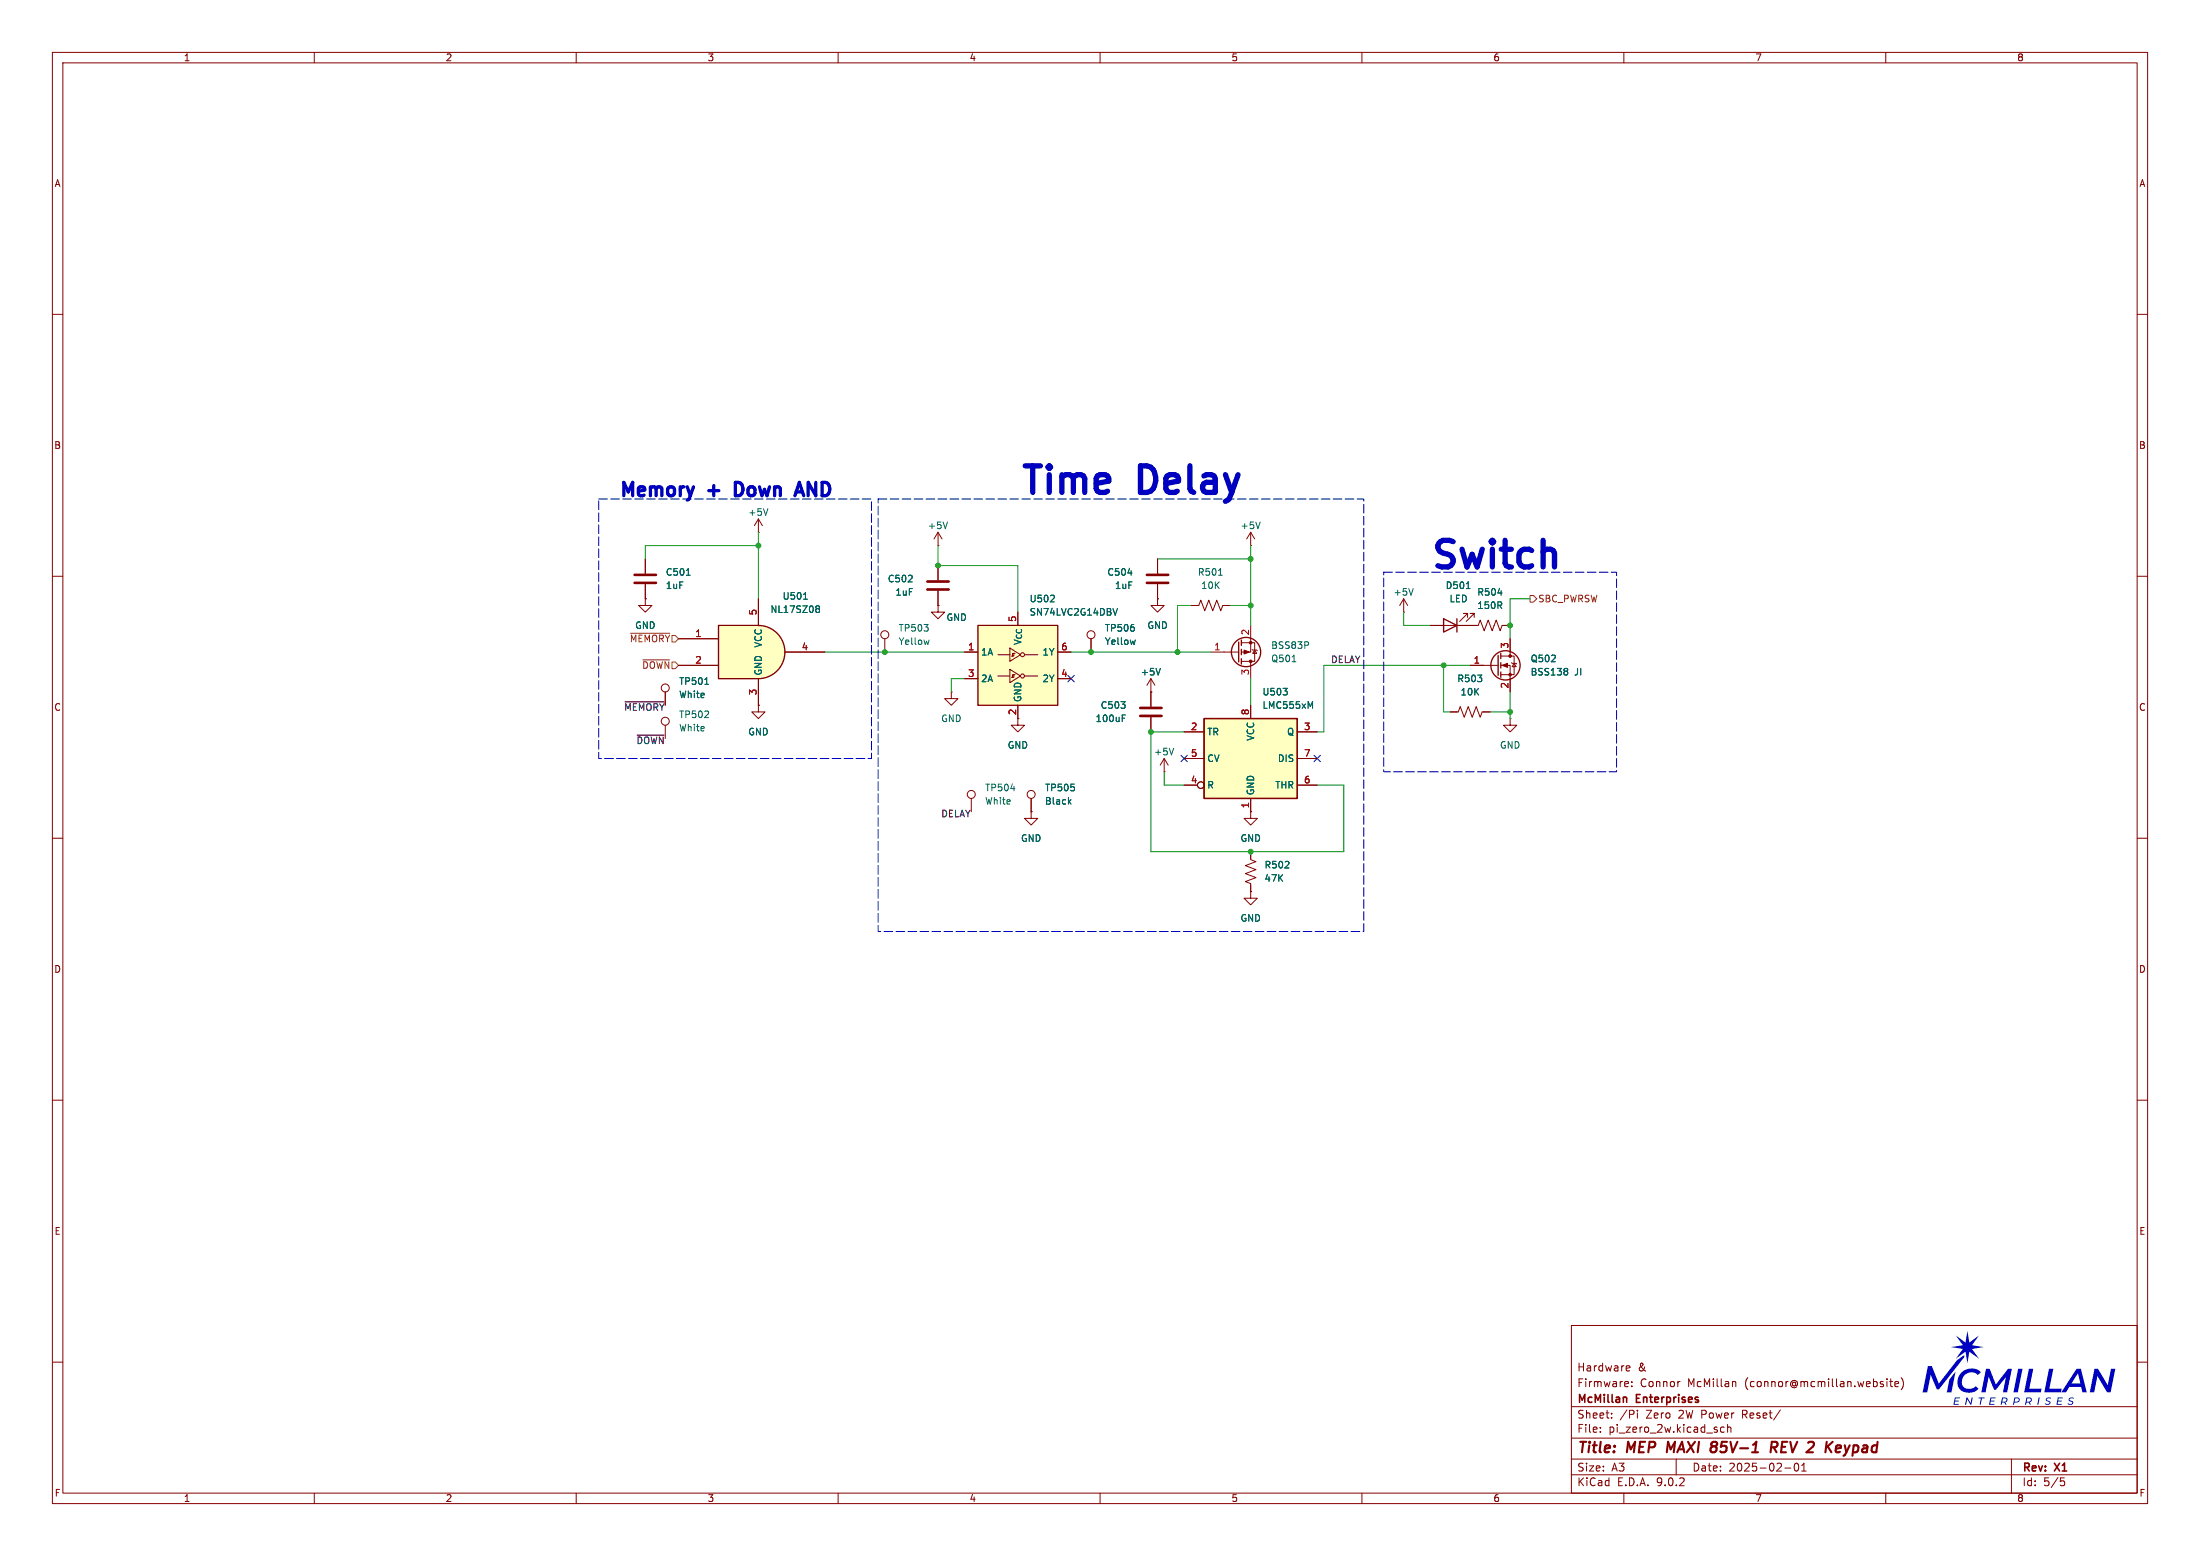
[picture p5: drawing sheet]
<svg xmlns="http://www.w3.org/2000/svg" width="420mm" height="297mm" viewBox="0 0 420 297" stroke-linecap="round" stroke-linejoin="round" font-family="sans-serif">
<g fill="none" stroke="#840000" stroke-width=".19">
<path d="M10 10h400v277h-400zM12 12h396v273h-396zM60 10v2M110 10v2M160 10v2M210 10v2M260 10v2M310 10v2M360 10v2M10 60h2M408 60h2M144.8 99.1l-.8 1.2"/>
<path d="M144.8 99.1l.7 1.2M144.8 99.1v2.5M10 110h2M123.2 114.3v1.3h1.3l-1.3 1.2-1.3-1.2h1.3M123.2 114.3h.1M123.2 106.7v2.8M123.2 111.5v2.8M144.8 101.6h.1M221 114.3v1.3h1.2l-1.2 1.2-1.3-1.2h1.3M221 114.3h.1M221 106.7v2.8M221 111.5v2.8"/>
<path d="M268 116.8h.1M268 114.3l-.8 1.3M268 114.3l.7 1.3M268 114.3v2.5M273 119.4h9.2l.4-1 .7 2 .8-2 .8 2 .7-2 .8 2 .4-1h1.5M280.2 117.9v-.8h-.8h.8l-1.6 1.5M281.4 117.9v-.8h-.7h.7l-1.5 1.5M408 110h2M127 138.4v2.6M208.3 121.9v2.6M219.7 132.1v2.8M219.7 136.9v2.8"/>
<path d="M276.9 135.9h1.5l.4-1 .7 2 .8-2 .8 2 .7-2 .8 2 .4-1h1.5M280.7 127h5.3M286.5 125.2h2.6v3.6h-2.6M286.5 127h1.8v5.1M288.3 137.2v1.2h1.3l-1.3 1.3-1.3-1.3h1.3M288.3 137.2h.1M288.3 121.9v3.3M288.5 126.5l1.1 .2M289.1 126.6l.3 .7h-.7zM10 160h2M185.4 152.4v2.5M196.8 154.9v1.3h1.3l-1.3 1.3-1.2-1.3h1.2"/>
<path d="M196.8 154.9h.1M196.8 152.4v2.5M222.2 147.3h.1M222.2 144.8l-.7 1.3M222.2 144.8l.8 1.3M222.2 144.8v2.5M238.8 154.9v1.3h1.2l-1.2 1.3-1.3-1.3h1.3M238.8 154.9h.1M408 160h2M238.8 162.6v1.5l1 .4-2.1 .7 2.1 .8-2.1 .8 2.1 .7-2.1 .8 1.1 .4v1.5M238.8 170.2v1.3h1.2l-1.2 1.2-1.3-1.2h1.3M238.8 170.2h.1"/>
<path d="M10 210h2M408 210h2M300 253h108v32h-108zM10 260h2M300 278.5h108M300 274.5h108M300 268.5h108M305.5 273.2v.2M305.5 272.5v.1M307.7 270.5v.2M307.7 269.8v.1M310.7 260.7l.4 .1 .1 .2-.8 .2"/>
<path d="M310.8 263.8l.1 .2-.7 .2M311.1 261.6l-.4 .1M311.5 264.5v.2M311.5 263.8v.1M312.6 269.7v1M320 278.5v3M320.6 263.7h.1M329.2 272.5l-.5-.1-.3 .3 .2 .6h.6M329.8 272.5l.2-.1 .4 .1v.9M329.8 271.9v1.5M330.9 263.7h.3l.2 .2v.8M339.9 269.1l-1.3 1.9"/>
<path d="M342.7 279.4l.2-.1a.8 .8 0 0 1 .5 .7 .8 .8 0 0 1-.5 .8l-.2-.2-.2-.4zM343.9 279.7l.5-.4v1.5M360.2 263.2v.1M360.2 263.7v1M360.7 263.7h.6M360.9 263.2v1.3l.4 .2M361.7 264.2l.7-.2v-.2l-.5-.1-.2 .2 .1 .7h.6M362.9 263a1.72 1.72 0 0 1 0 2.3M384 278.5v6.5M408 260h2M60 285v2M110 285v2"/>
<path d="M160 285v2M210 285v2M260 285v2M300 281.5h108M310 285v2M340.7 280.2h1.2M343.9 280.8h.9M360 285v2M393.4 282.1h.7M393.5 282.7h.4l.3 .2-.2 .6-.5 .1"/>
<circle cx="127" cy="137.7" r=".76"/>
<circle cx="208.3" cy="121.2" r=".76"/>
<circle cx="185.4" cy="151.6" r=".76"/>
<circle cx="196.8" cy="151.6" r=".76"/>
</g>
<path d="M318.4 275.2l-.2 2M327 276.1h.4M327.1 275.2h.4M327.4 276.1l.2 .1M327.5 277l-.3 .2M327.6 276l-.2 .1M338.1 276.3h.8a.55 .55 0 0 0 .4-.5 .55 .55 0 0 0-.3-.6h-.7l-.3 2M338.6 276.3l.5 .9M350.8 275.9l.6 .1v.3l-.9 .2M351.3 277.1l-.6 .1" fill="none" stroke="#840000" stroke-width=".4"/>
<path d="M310.3 266.7l.2 .2v.8" fill="none" stroke="#840000" stroke-width=".3"/>
<path d="M121.2 109.7h4M121.2 111.3h4M218.9 109.7h4.1M218.9 111.3h4.1M217.7 135.1h4M217.7 136.7h4" fill="none" stroke="#840000" stroke-width=".51"/>
<g fill="none" stroke="#006464" stroke-width=".19">
<path d="M146.6 97.1l-.4 1.3M131 109.8h.8M215.3 109.4h.8M269.8 112.3l-.4 1.3M286 113.2h.7M214.2 137.1h.5M214.2 136.5h.6M216.7 122.2l-.2 .8M299 127.6l.3 .2-.3 .3 .3 .3v.2l-.3 .2M193 150.5h.8M204.1 153l.4 .5M204.5 152.6l-.5 .5"/>
<path d="M224.1 142.8l-.5 1.3"/>
</g>
<g fill="none" stroke="#840000" stroke-width=".25">
<path d="M275.6 118.1l2.5 1.3-2.5 1.3zM278.1 118.1v2.6M286 125.1v3.8M286.5 124.7v1M286.5 126.5v1M286.5 128.3v1"/>
<circle cx="287.4" cy="127" r="2.79"/>
</g>
<g fill="#840000" stroke="#840000" stroke-width=".19">
<path d="M286.8 127l1-.4v.8z"/>
<circle cx="288.3" cy="125.2" r=".25"/>
<circle cx="288.3" cy="128.8" r=".25"/>
</g>
<path d="M229.9 137.2h17.7v15.2h-17.7z" fill="#ffffc2"/>
<path d="M229.9 137.2h17.7v15.2h-17.7z" fill="none" stroke="#840000" stroke-width=".25"/>
<g fill="none" stroke="#840000" stroke-width=".19">
<path d="M194.3 137.2v1.2h1.3l-1.3 1.3-1.3-1.3h1.3M226.1 139.7h3.8M238.8 134.6v2.6M247.6 139.7h3.9M226.1 144.8h3.8M226.1 149.9h2.5M238.8 152.4v2.5M247.6 144.8h3.9M247.6 149.9h3.9"/>
<circle cx="229.2" cy="149.9" r=".63"/>
</g>
<path d="M244.9 131.4h.8l-.4 .5M245.7 132v.5M250.1 134.8l.5-.9v1.3" fill="none" stroke="#006464" stroke-width=".19"/>
<path d="M186.7 119.4h15.2v15.2h-15.2z" fill="#ffffc2"/>
<g fill="none" stroke="#840000" stroke-width=".25">
<path d="M186.7 119.4h15.2v15.2h-15.2zM236.5 122.6v3.8M237 122.2v1M237 124v1M237 125.7v1"/>
<circle cx="237.9" cy="124.5" r="2.79"/>
</g>
<g fill="none" stroke="#840000" stroke-width=".19">
<path d="M227.3 115.6h1.6l.3-1 .8 2 .8-2 .7 2 .8-2 .7 2 .4-1h1.5M238.8 104.1h.1M238.8 119.4v5.1h-1.8M238.8 101.6l-.8 1.3M238.8 101.6l.7 1.3M238.8 101.6v2.5M181.6 132.1v1.3h1.3l-1.3 1.2-1.3-1.2h1.3M181.6 132.1h.1M184.1 124.5h2.6M184.1 129.5h2.6M190.5 125h2.3M190.5 129h2.3"/>
<path d="M192.8 123.7l2 1.3-2 1.2zM192.8 127.8l2 1.2-2 1.3zM193 125.2h.5v-.5h-.2v.5M193 129.3h.5v-.5h-.2v.5M193.5 124.7h.3M193.5 128.8h.3M194.3 134.6v2.6M195.6 125h2.5M195.6 129h2.5M201.9 124.5h2.6M201.9 129.5h2.6M219.7 132.1h.1"/>
<path d="M219.7 129.5l-.8 1.3M219.7 129.5l.8 1.3M219.7 129.5v2.6M231.1 124.5h5.4M237 122.7h2.5v3.5h-2.5M238.8 126.2v3.3M239 124l1 .2M239.5 124.1l.4 .6h-.8z"/>
<circle cx="195.2" cy="125" r=".38"/>
<circle cx="195.2" cy="129" r=".38"/>
</g>
<path d="M240.6 99.6l-.4 1.3M200.5 114.9h.8M201.2 113.7v.5M212.5 116.1l.4 1.3 .4-1.3M232.6 109.8h.7M221.5 127.6l-.4 1.2M246.7 126.3h.7M249.8 122.6v.4" fill="none" stroke="#006464" stroke-width=".19"/>
<g fill="#840000" stroke="#840000" stroke-width=".19">
<path d="M237.5 124.1l1 .4-1 .3z"/>
<circle cx="238.8" cy="126.2" r=".25"/>
<circle cx="238.8" cy="122.7" r=".25"/>
</g>
<path d="M144.8 119.4a5.1 5.1 0 0 1 5 5.1 5.1 5.1 0 0 1-5 5z" fill="#ffffc2" stroke="#ffffc2" stroke-width=".19"/>
<path d="M137.2 119.4h7.6v10.1h-7.6z" fill="#ffffc2"/>
<path d="M137.2 119.4h7.6a5.1 5.1 0 0 1 5 5.1 5.1 5.1 0 0 1-5 5h-7.6z" fill="none" stroke="#840000" stroke-width=".25"/>
<g fill="none" stroke="#840000" stroke-width=".19">
<path d="M144.8 114.3v5.1M179.1 104.1h.1M179.1 115.6v1.2h1.2l-1.2 1.3-1.3-1.3h1.3M179.1 115.6h.1M179.1 101.6l-.8 1.3M179.1 101.6l.7 1.3M179.1 101.6v2.5M179.1 108v2.7M179.1 112.8v2.8M127 132.1v2.5M129.5 121.9h7.7M129.5 127h7.7"/>
<path d="M144.8 134.6v1.3h1.2l-1.2 1.3-1.3-1.3h1.3M144.8 134.6h.1M144.8 129.5v5.1M149.9 124.5h7.6M168.9 121.9v2.6"/>
<circle cx="127" cy="131.3" r=".76"/>
<circle cx="168.9" cy="121.2" r=".76"/>
</g>
<path d="M180.9 99.6l-.4 1.3M153.4 114.4h.7M156 115.6h.2l.3 .3-.3 .3M156 116.2h.2M156.2 116.2l.3 .2v.3l-.2 .2h-.3M134.5 130.6h.8M177.4 122.2l-.3 .8" fill="none" stroke="#006464" stroke-width=".19"/>
<path d="M177 111h4.1M177 112.5h4.1" fill="none" stroke="#840000" stroke-width=".51"/>
<path d="M292.1 113.7h.6l.7 .6-.7 .6h-.6zM120.4 120.9h7.5M122.7 126h5.2" fill="none" stroke="#725600" stroke-width=".19"/>
<path d="M119.3 134h7.5M121.6 140.3h5.2" fill="none" stroke="#0f0f0f" stroke-width=".19"/>
<g fill="none" stroke="#009600" stroke-width=".19">
<path d="M144.8 101.6v12.7M144.8 104.1h-21.6v2.6M179.1 104.1v3.9h15.2v8.8M221 106.7h17.8M227.3 115.6h-2.5v8.9M234.9 115.6h3.9M238.8 104.1v15.3M268 116.8v2.6h5M292.1 114.3h-3.8v7.6M157.5 124.5h26.6M184.1 129.5h-2.5v2.6M204.5 124.5h26.6"/>
<path d="M226.1 139.7h-6.4v22.9h36.8v-12.7h-5M238.8 129.5v5.1M275.6 127v8.9h1.3M280.7 127h-28v12.7h-1.2M284.5 135.9h3.8M288.3 132.1v5.1M222.2 147.3v2.6h3.9"/>
</g>
<path d="M203.9 128.9l1.2 1.2M205.1 128.9l-1.2 1.2M225.5 144.2l1.2 1.2M226.7 144.2l-1.2 1.2M250.9 144.2l1.2 1.2M252.1 144.2l-1.2 1.2" fill="none" stroke="#000084" stroke-width=".19"/>
<path d="M141 92.1h-.6v2.5h.6M151.7 94.6l.9-2.5 .8 2.5M152 93.9h1.2" fill="none" stroke="#0000c2" stroke-width=".63"/>
<path d="M114.3 95.3h52.1v49.5h-52.1zM167.6 95.3h92.7v82.5h-92.7zM264.2 109.2h44.4v38.1h-44.4z" fill="none" stroke="#0000c2" stroke-width=".19" stroke-dasharray="1.7 .6"/>
<g fill="#0000c2">
<path d="M372.7 260.7l-2.6 3.4z"/>
<path d="M373.4 254.9l1.8 1.4 .4-2.3 .3 2.3 1.9-1.4-1.3 1.9 2.2 .3-2.2 .4 1.3 1.8-1.9-1.3-.3 2.3-.4-2.3-1.8 1.3 1.3-1.8-2.2-.4 2.2-.3z"/>
<path d="M373.3 261.8l-.8 4h-.9l.5-2.5z"/>
<path d="M368 260.7h.8l1.3 3.4 3.5-4.5 1.4-.9v.3l-4.8 6.2h-.5l-1.1-2.8-.7 3.4h-.9z"/>
<path d="M373.2 266.7h1l-.1 .2h-.8v.4h.7l-.1 .2h-.7l-.1 .5h.9l-.1 .1h-1z"/>
<path d="M375.4 266.7h.2l.6 1.1 .2-1.1h.2l-.3 1.4h-.1l-.7-1-.2 1h-.2z"/>
<path d="M385.3 261.3h.8l-.9 4.5h-.8z"/>
<path d="M387.3 261.3h.9l-.8 3.8h2.3l-.1 .7h-3.2z"/>
<path d="M386.9 266.7l.6 .1 .3 .1v.5l-.3 .3 .2 .4h-.2l-.2-.4h-.4l-.1 .4h-.2l.1-.6h.7l.3-.2-.1-.3-.6-.1-.1 .6h-.2z"/>
<path d="M389.2 266.7h.2l-.3 1.4h-.2z"/>
<path d="M390.7 266.9l.4-.2 .5 .1-.1 .2-.5-.1-.3 .2 .1 .2 .6 .3v.3l-.2 .2h-.5l-.4-.1 .1-.2 .5 .2 .3-.2v-.2l-.6-.3z"/>
<path d="M374.4 262a2.63 2.63 0 0 1 3.8 0l-.6 .5-.5-.4a1.77 1.77 0 0 0-2.2 .5 1.77 1.77 0 0 0 .1 2.3l.9 .2a1.71 1.71 0 0 0 1.3-.5l.5 .5a2.28 2.28 0 0 1-2.4 .7 2.28 2.28 0 0 1-1.6-1.9 2.68 2.68 0 0 1 .7-1.9z"/>
<path d="M379.1 261.3h.7l1.2 3 2.3-3h.8l-.9 4.5h-.8l.6-3-2 2.5h-.3l-1.1-2.5-.6 3h-.8z"/>
<path d="M377.7 266.7h1.2l-.1 .2h-.4l-.3 1.2h-.2l.3-1.2h-.5z"/>
<path d="M380 266.7h1l-.1 .2h-.8v.4h.7l-.1 .2h-.7l-.1 .5h.9l-.1 .1h-1z"/>
<path d="M382.2 266.7l.7 .1 .3 .1v.5l-.4 .3 .3 .4h-.2l-.3-.4h-.4l-.1 .4h-.2l.2-.6h.7l.2-.2-.1-.3-.5-.1-.1 .6h-.2z"/>
<path d="M384.6 266.7l.8 .1 .2 .5-.3 .4h-.7l-.1 .4h-.2l.1-.6h.7l.3-.2-.1-.3-.6-.1-.1 .6h-.2z"/>
<path d="M391.2 261.3h.8l-.8 3.8h2.4l-.2 .7h-3.1z"/>
<path d="M396.4 261.3h.9l1.1 4.5h-.9l-.2-1.1h-2.3l-.6 1.1h-.9l1.1-1.7h2.5l-.4-2-1.2 2h-.9z"/>
<path d="M399.8 261.3h.7l1.9 3.1 .6-3.1h.8l-.9 4.5h-.7l-1.8-3.2-.6 3.2h-.9z"/>
<path d="M392.8 266.7h1v.2h-.8l-.1 .4h.7v.2h-.7l-.1 .5h.8v.1h-1z"/>
<path d="M395 266.9l.4-.2 .5 .1-.1 .2-.4-.1-.3 .2 .1 .2 .6 .3v.3l-.2 .2h-.5l-.4-.1 .1-.2 .5 .2 .3-.2-.1-.2-.6-.3z"/>
</g>
<g fill="none" stroke="#006464" stroke-width=".19">
<path d="M131 109.8h.8M153.4 114.4h.7M156 115.6h.2l.3 .3-.3 .3M156 116.2h.2M156.2 116.2l.3 .2v.3l-.2 .2h-.3M200.5 114.9h.8M201.2 113.7v.5M212.5 116.1l.4 1.3 .4-1.3M215.3 109.4h.8M286 113.2h.7M134.5 130.6h.8M214.2 137.1h.5"/>
<path d="M214.2 136.5h.6M216.7 122.2l-.2 .8M221.5 127.6l-.4 1.2M244.9 131.4h.8l-.4 .5M245.7 132v.5M250.1 134.8l.5-.9v1.3M299 127.6l.3 .2-.3 .3 .3 .3v.2l-.3 .2M204.1 153l.4 .5M204.5 152.6l-.5 .5"/>
</g>
<g fill="none" stroke="#840000" stroke-width=".19">
<path d="M123.2 114.3h.1M123.2 106.7v2.8M123.2 111.5v2.8M144.8 114.3v5.1M179.1 115.6h.1M179.1 108v2.7M179.1 112.8v2.8M221 114.3h.1M221 106.7v2.8M221 111.5v2.8M273 119.4h2.6M278.1 119.4h3.8"/>
<path d="M287 119.4h1.3M127 132.1v2.5M129.5 127h7.7M129.5 121.9h7.7M144.8 134.6h.1M144.8 129.5v5.1M149.9 124.5h7.6M184.1 124.5h2.6M184.1 129.5h2.6M194.3 134.6v2.6M201.9 124.5h2.6M201.9 129.5h2.6"/>
<path d="M208.3 121.9v2.6M219.7 132.1h.1M219.7 132.1v2.8M219.7 136.9v2.8M226.1 139.7h3.8M238.8 134.6v2.6M247.6 139.7h3.9M276.9 135.9h1.2M280.7 127h2.5M283.2 135.9h1.3M288.3 121.9v2.6M288.3 129.5v2.6"/>
<path d="M196.8 154.9h.1M196.8 152.4v2.5M226.1 144.8h3.8M226.1 149.9h2.5M238.8 154.9h.1M238.8 152.4v2.5M247.6 144.8h3.9M247.6 149.9h3.9M238.8 170.2h.1M238.8 162.6v1.2M238.8 168.9v1.3"/>
<circle cx="229.2" cy="149.9" r=".63"/>
</g>
<g fill="#009600" stroke="#009600" stroke-width=".19">
<circle cx="288.3" cy="119.4" r=".46"/>
<circle cx="275.6" cy="127" r=".46"/>
<circle cx="288.3" cy="135.9" r=".46"/>
<circle cx="219.7" cy="139.7" r=".46"/>
<circle cx="179.1" cy="108" r=".46"/>
<circle cx="168.9" cy="124.5" r=".46"/>
<circle cx="144.8" cy="104.1" r=".46"/>
<circle cx="224.8" cy="124.5" r=".46"/>
<circle cx="208.3" cy="124.5" r=".46"/>
<circle cx="238.8" cy="106.7" r=".46"/>
<circle cx="238.8" cy="162.6" r=".46"/>
<circle cx="238.8" cy="115.6" r=".46"/>
</g>
<g font-size="7.1" fill="#0000c2">
<text x="194.2" y="95.8">Time</text>
<text x="217.5" y="95.8">Delay</text>
</g>
<text font-size="7.1" fill="#006464" x="272.5" y="110">Switch</text>
<g font-size="3.5" fill="#0000c2">
<text x="117.8" y="95.7">Memory</text>
<text x="135.4" y="95.7">+</text>
<text x="141.9" y="95.7">Down</text>
<text x="155" y="95.7">AND</text>
</g>
<g font-size="2.8" fill="#840000">
<text x="301" y="277.9">Title:</text>
<text x="310.6" y="277.9">MEP</text>
<text x="319.1" y="277.9">MAXI</text>
<text x="328.2" y="277.9">85V-1</text>
<text x="340.5" y="277.9">REV 2</text>
<text x="352.6" y="277.9">Keypad</text>
</g>
<g font-size="2.1" fill="#840000">
<text x="301" y="262">Hardware</text>
<text x="312.6" y="262">&amp;</text>
<text x="301" y="268.2">McMillan</text>
<text x="301" y="265">Firmware:</text>
<text x="312.4" y="268.2">Enterprises</text>
<text x="313.1" y="265">Connor</text>
<text x="322.2" y="265">McMillan</text>
<text x="333.2" y="265">(connor@mcmillan.website)</text>
<text x="301" y="273.7">File:</text>
<text x="301" y="271">Sheet:</text>
<text x="307.1" y="273.7">pi_zero_2w.kicad_sch</text>
<text x="309.2" y="271">/Pi</text>
<text x="314.3" y="271">Zero</text>
<text x="320.6" y="271">2W Power</text>
<text x="333" y="271">Reset/</text>
<text x="301" y="281.1">Size:</text>
<text x="307.6" y="281.1">A3</text>
<text x="323" y="281.1">Date:</text>
<text x="330" y="281.1">2025-02-01</text>
<text x="386" y="281.3">Rev:</text>
<text x="392.4" y="281.3">X1</text>
<text x="301" y="283.9">KiCad</text>
<text x="308.7" y="283.9">E.D.A.</text>
<text x="316.3" y="283.9">9.0.2</text>
<text x="386" y="283.9">Id:</text>
<text x="390.1" y="283.9">5/5</text>
</g>
<g font-size="1.8" fill="#840000">
<text x="35" y="11.9">1</text>
<text x="85" y="11.9">2</text>
<text x="135" y="11.9">3</text>
<text x="185" y="11.9">4</text>
<text x="235" y="11.9">5</text>
<text x="285" y="11.9">6</text>
<text x="335" y="11.9">7</text>
<text x="385" y="11.9">8</text>
<text x="10.3" y="35.9">A</text>
<text x="408.3" y="35.9">A</text>
<text x="10.3" y="85.9">B</text>
<text x="408.2" y="85.9">B</text>
<text x="10.3" y="135.9">C</text>
<text x="408.2" y="135.9">C</text>
<text x="10.3" y="185.9">D</text>
<text x="408.2" y="185.9">D</text>
<text x="10.3" y="235.9">E</text>
<text x="408.3" y="235.9">E</text>
<text x="10.3" y="285.9">F</text>
<text x="35" y="286.9">1</text>
<text x="85" y="286.9">2</text>
<text x="135" y="286.9">3</text>
<text x="185" y="286.9">4</text>
<text x="235" y="286.9">5</text>
<text x="285" y="286.9">6</text>
<text x="335" y="286.9">7</text>
<text x="385" y="286.9">8</text>
<text x="408.3" y="285.9">F</text>
</g>
<g font-size="1.8" fill="#006464">
<text x="142.7" y="98.7">+5V</text>
<text x="177" y="101.2">+5V</text>
<text x="236.7" y="101.2">+5V</text>
<text x="127" y="110.1">C501</text>
<text x="127" y="112.6">1uF</text>
<text x="169.4" y="111.4">C502</text>
<text x="170.8" y="113.9">1uF</text>
<text x="211.3" y="110.1">C504</text>
<text x="212.7" y="112.6">1uF</text>
<text x="228.6" y="110.1">R501</text>
<text x="229.2" y="112.6">10K</text>
<text x="265.9" y="113.9">+5V</text>
<text x="275.9" y="112.6">D501</text>
<text x="281.9" y="113.9">R504</text>
<text x="147" y="117.2">NL17SZ08</text>
<text x="149.3" y="114.7">U501</text>
<text x="180.6" y="118.7">GND</text>
<text x="196.5" y="115.2">U502</text>
<text x="196.5" y="117.7">SN74LVC2G14DBV</text>
<text x="276.6" y="115.2">LED</text>
<text x="281.9" y="116.4">150R</text>
<text x="121.2" y="120.2">GND</text>
<text x="145.6" y="123.7" transform="rotate(-90 145.6 123.7)">VCC</text>
<text x="171.5" y="120.8">TP503</text>
<text x="171.5" y="123.3">Yellow</text>
<text x="187.2" y="125.3">1A</text>
<text x="195.2" y="123.3" transform="rotate(-90 195.2 123.3)">V_{CC}</text>
<text x="198.9" y="125.3">1Y</text>
<text x="210.8" y="120.8">TP506</text>
<text x="210.8" y="123.3">Yellow</text>
<text x="218.9" y="120.2">GND</text>
<text x="242.6" y="124.1">BSS83P</text>
<text x="129.5" y="130.9">TP501</text>
<text x="145.6" y="129" transform="rotate(-90 145.6 129)">GND</text>
<text x="187.2" y="130.4">2A</text>
<text x="198.9" y="130.4">2Y</text>
<text x="217.7" y="129.1">+5V</text>
<text x="242.6" y="126.6">Q501</text>
<text x="278.1" y="130.4">R503</text>
<text x="292.1" y="129.1">BSS138</text>
<text x="292.1" y="126.6">Q502</text>
<text x="300.6" y="129.1">JI</text>
<text x="129.5" y="137.3">TP502</text>
<text x="129.5" y="133.5">White</text>
<text x="195.2" y="134.1" transform="rotate(-90 195.2 134.1)">GND</text>
<text x="210" y="135.5">C503</text>
<text x="240.9" y="135.5">LMC555xM</text>
<text x="240.9" y="132.9">U503</text>
<text x="278.7" y="132.9">10K</text>
<text x="129.5" y="139.8">White</text>
<text x="142.7" y="140.6">GND</text>
<text x="179.6" y="138">GND</text>
<text x="192.3" y="143.1">GND</text>
<text x="209.1" y="138">100uF</text>
<text x="230.4" y="140.6">TR</text>
<text x="239.6" y="141.5" transform="rotate(-90 239.6 141.5)">VCC</text>
<text x="245.6" y="140.6">Q</text>
<text x="286.3" y="143.1">GND</text>
<text x="220.2" y="144.4">+5V</text>
<text x="230.4" y="145.6">CV</text>
<text x="243.9" y="145.6">DIS</text>
<text x="188" y="151.2">TP504</text>
<text x="188" y="153.8">White</text>
<text x="199.4" y="151.2">TP505</text>
<text x="199.4" y="153.8">Black</text>
<text x="230.4" y="150.7">R</text>
<text x="239.6" y="151.9" transform="rotate(-90 239.6 151.9)">GND</text>
<text x="243.4" y="150.7">THR</text>
<text x="194.8" y="160.9">GND</text>
<text x="236.7" y="160.9">GND</text>
<text x="241.3" y="166">R502</text>
<text x="241.3" y="168.5">47K</text>
<text x="236.7" y="176.1">GND</text>
</g>
<g font-size="1.8" fill="#a90000">
<text x="144.5" y="117.5" transform="rotate(-90 144.5 117.5)">5</text>
<text x="194.1" y="118.8" transform="rotate(-90 194.1 118.8)">5</text>
<text x="132.6" y="121.7">1</text>
<text x="153" y="124.2">4</text>
<text x="184.7" y="124.2">1</text>
<text x="202.5" y="124.2">6</text>
<text x="231.7" y="124.2">1</text>
<text x="238.5" y="121.4" transform="rotate(-90 238.5 121.4)">2</text>
<text x="288" y="123.9" transform="rotate(-90 288 123.9)">3</text>
<text x="132.6" y="126.7">2</text>
<text x="184.7" y="129.3">3</text>
<text x="202.5" y="129.3">4</text>
<text x="238.5" y="129" transform="rotate(-90 238.5 129)">3</text>
<text x="281.2" y="126.7">1</text>
<text x="288" y="131.5" transform="rotate(-90 288 131.5)">2</text>
<text x="144.5" y="132.8" transform="rotate(-90 144.5 132.8)">3</text>
<text x="194.1" y="136.6" transform="rotate(-90 194.1 136.6)">2</text>
<text x="238.5" y="136.6" transform="rotate(-90 238.5 136.6)">8</text>
<text x="227.3" y="139.4">2</text>
<text x="248.8" y="139.4">3</text>
<text x="227.3" y="144.5">5</text>
<text x="227.3" y="149.6">4</text>
<text x="248.8" y="144.5">7</text>
<text x="248.8" y="149.6">6</text>
<text x="238.5" y="154.4" transform="rotate(-90 238.5 154.4)">1</text>
</g>
<g font-size="1.8" fill="#725600">
<text x="293.6" y="115.2">SBC_PWRSW</text>
<text x="120.1" y="122.8">~{MEMORY}</text>
<text x="122.5" y="127.9">~{DOWN}</text>
</g>
<g font-size="1.8" fill="#0f0f0f">
<text x="254" y="126.7">DELAY</text>
<text x="119.1" y="136">~{MEMORY}</text>
<text x="121.4" y="142.3">~{DOWN}</text>
<text x="179.6" y="156.3">DELAY</text>
</g>
</svg>
